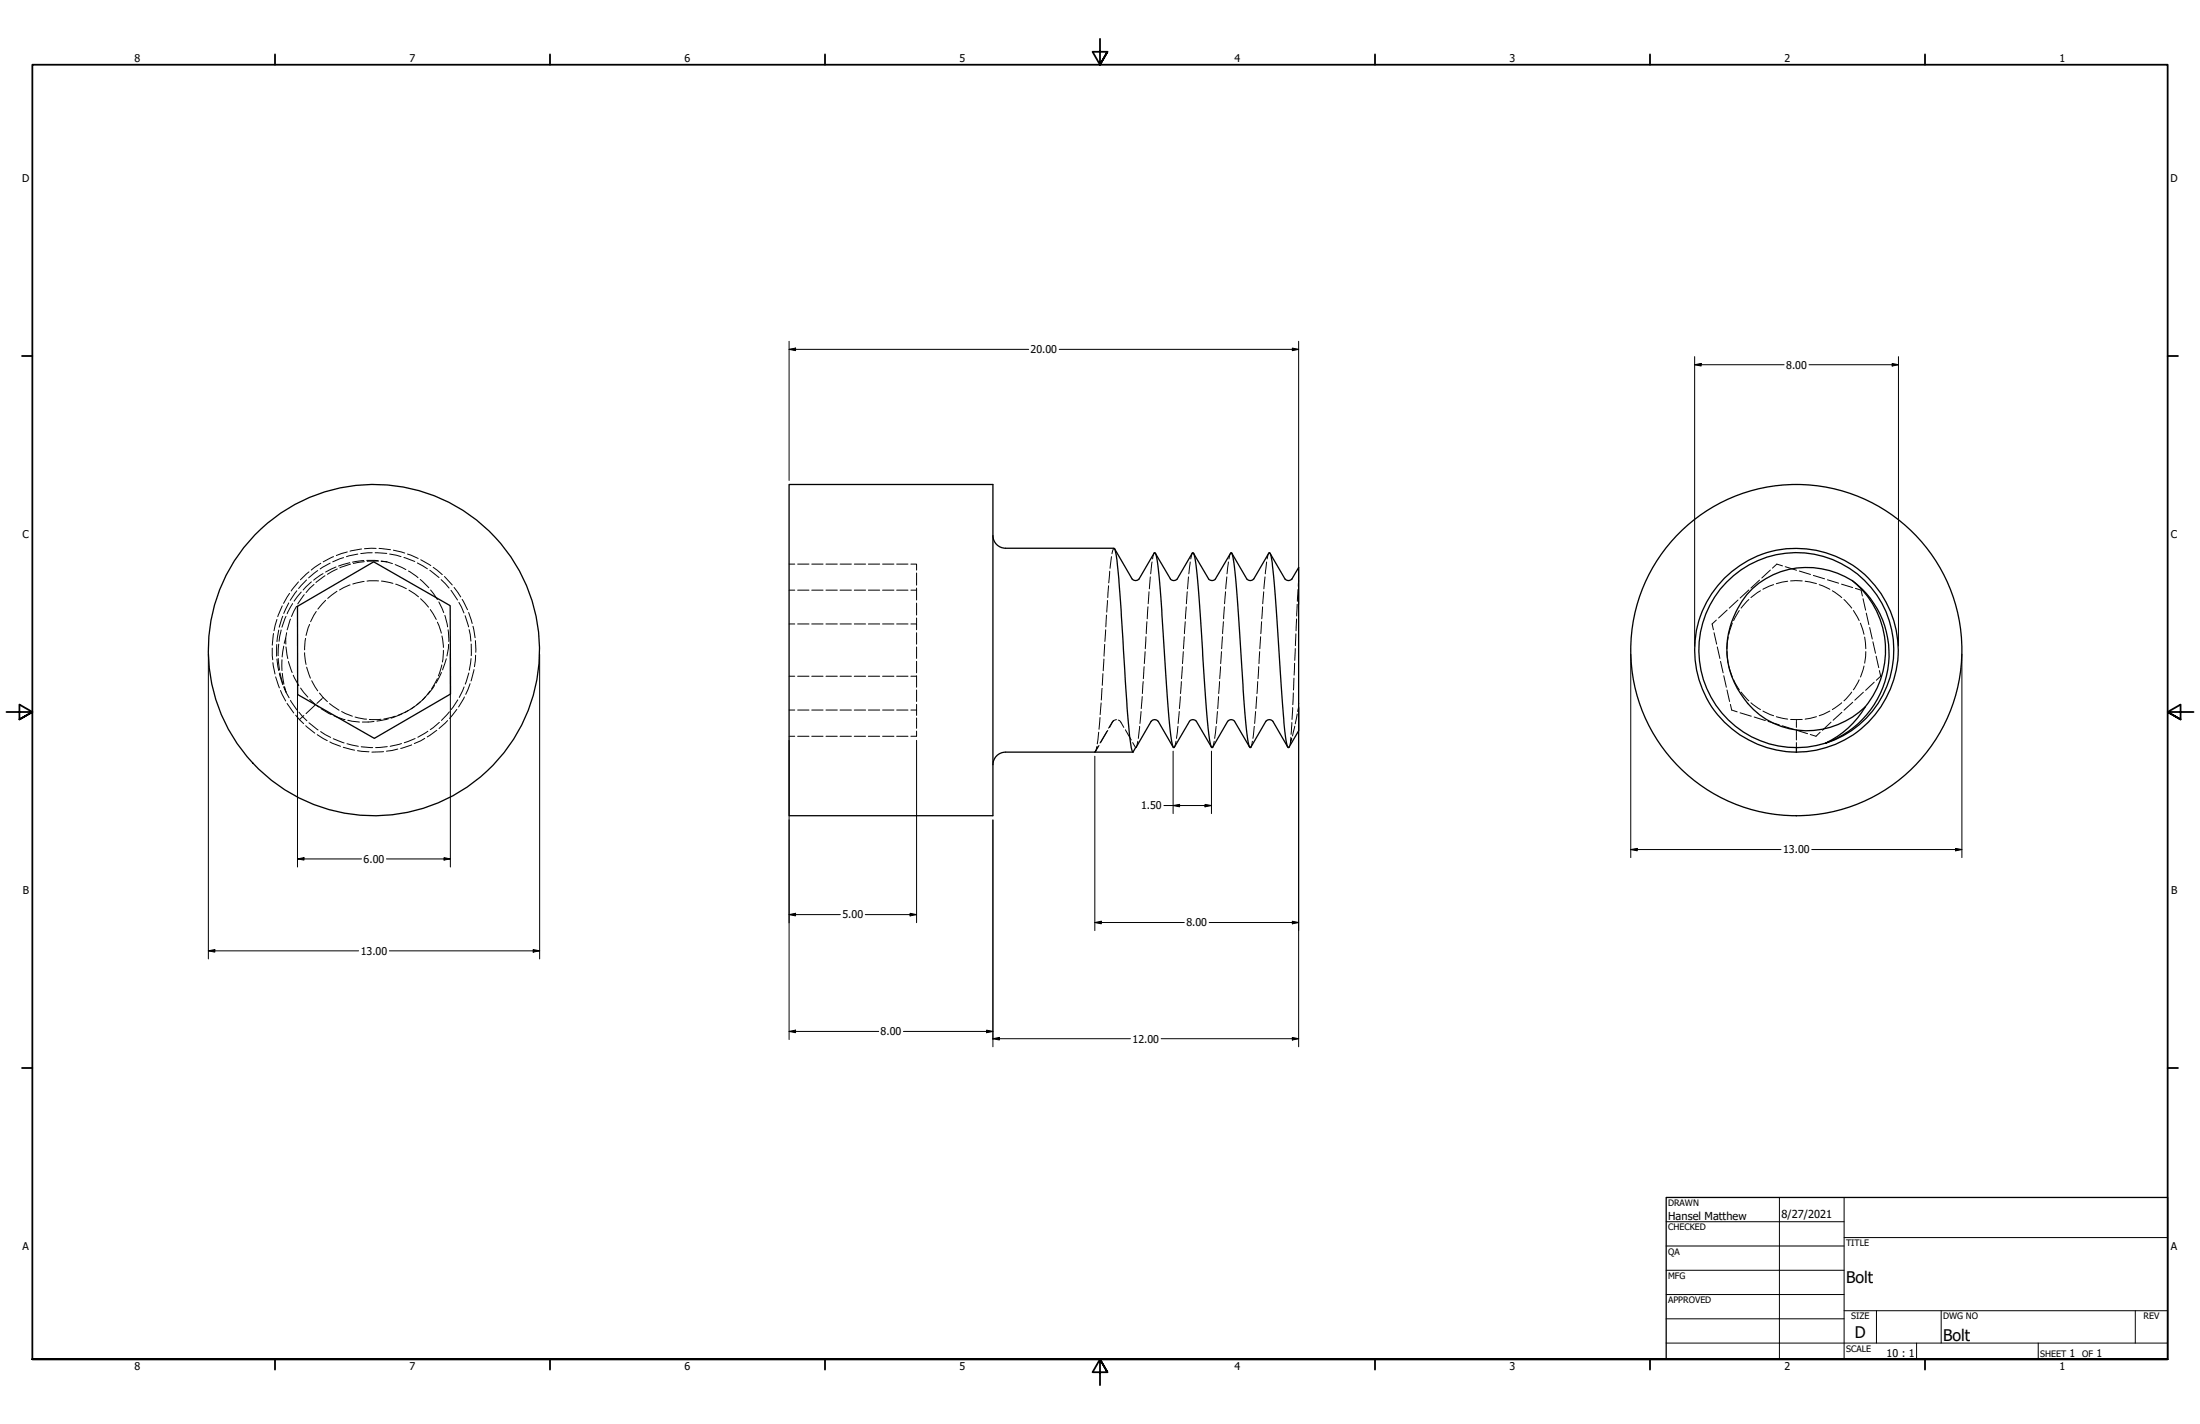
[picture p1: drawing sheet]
<svg xmlns="http://www.w3.org/2000/svg" width="864mm" height="559mm" viewBox="0 0 864 559" stroke-linecap="round" stroke-linejoin="round" font-family="sans-serif">
<!-- layer: Hidden (ANSI) -->
<g fill="none" stroke="#000" stroke-width=".39">
<path d="M130.9 218.4l-4 2.1M134.9 218.8l-4.3 1.7M136.3 216.6l-4.3 1.4M140.5 217.4l-4.5 1M141.9 215.5l-4.5 .8M142.8 220l-4.4 .6M144 219.9l4.5 .1M146.1 216.9l-4.5 .3M147.3 216.9l4.5 .3M147.6 215.2l-4.5 .1M148.8 215.2l4.5 .5M153 217.4l4.4 1"/>
<path d="M154.4 215.9l4.5 1.1M158.6 218.8l4.2 1.5M160 217.4l4.1 1.7M165.2 219.6l3.9 2.3M436.3 218.4l-.6 4.6M437.3 215.2l-.8 2.1M453 217.1l-.6 2.2M468 217.1l-.6 2.2M483 217.1l-.6 2.2M498 217.1l-.6 2.2M110.8 237.7l-1.8 4.3M113.3 236.6l-1.9 4.1"/>
<path d="M113.7 232.9l-2.4 3.9M114.9 236.9l-2.2 4M116.4 237.9l-2 4M116.5 231.8l-2.6 3.8M117.2 228.3l-2.9 3.6M118.2 232.3l-2.8 3.6M119.4 233.4l-2.5 3.6M120.3 227.6l-3.1 3.3M121.3 224.4l-3.4 3.1M122.2 228.3l-3.2 3.2M123.3 229.4l-3.2 3.1M124.1 240l-2.2 4"/>
<path d="M124.7 223.9l-3.5 2.9M125.9 221l-3.7 2.7M126.8 225.1l-3.7 2.5M127.6 225.9l-3.6 2.7M127.8 235.6l-3 3.4M129.6 221l-3.9 2.3M131.9 222.5l-4.1 2M132.3 232l-3.6 2.8M132.4 223.3l-3.9 2.1M137.3 220.8l-4.4 1.3M137.4 229.6l-4.1 1.9M137.6 221.4l-4.2 1.4"/>
<path d="M142.9 228.2l-4.4 1M143 220.4l-4.3 .7M148.5 220.2l-4.4 .1M148.6 228h-4.5M149.6 220.2l2.2 .3M149.7 220.3l2.1 .2M149.7 228l4.5 .9M151.8 220.5l2.3 .7M155.1 221.6l4.2 1.9M155.3 229.2l4.2 1.8M160.3 224.1l3.8 2.6M160.5 231.6l3.8 2.6"/>
<path d="M163.8 220.9l4 2.3M165 227.4l3.3 3.2M165.1 234.9l3.1 3.4M168.7 223.8l3.6 2.8M168.9 239.2l2.4 3.9M169 231.5l2.7 3.8M170.1 222.6l3.5 2.9M172.3 236.2l1.9 4.2M173.2 227.5l3.1 3.3M174.4 226.3l3.1 3.3M177 231.6l2.6 3.9M178.2 230.5l2.6 3.8"/>
<path d="M180.1 236.4l2 4.1M181.4 235.2l2.1 4.1M309.8 221.4h2.2M309.8 231.6h2.2M313.1 221.4h4.5M313.1 231.6h4.5M318.6 221.4h4.5M318.6 231.6h4.5M324.2 221.4h4.5M324.2 231.6h4.5M329.8 221.4h4.4M329.8 231.6h4.4"/>
<path d="M335.3 221.4h4.5M335.3 231.6h4.5M340.9 221.4h4.4M340.9 231.6h4.4M346.5 221.4h4.4M346.5 231.6h4.4M352 221.4h4.4M352 231.6h4.4M357.6 221.4h2.2v2.3M357.6 231.6h2.2M359.8 224.9v4.7M359.8 230.8v4.7"/>
<path d="M359.8 236.7v4.7M434.7 235.6l-.2 4.6M435.2 229.9l-.4 4.6M435.6 224.2l-.4 4.5M450.7 238.1l-.4 4.7M451 232.2l-.3 4.7M451.5 226.4l-.3 4.7M452.2 220.5l-.5 4.7M465.6 238.1l-.3 4.7M466.1 232.2l-.4 4.7M466.5 226.4l-.3 4.7M467.2 220.5l-.5 4.7"/>
<path d="M480.6 238.1l-.3 4.7M481.1 232.2l-.4 4.7M481.6 226.4l-.5 4.7M482.2 220.5l-.6 4.7M495.6 238.1l-.3 4.7M496.1 232.2l-.4 4.7M496.6 226.4l-.5 4.7M497.2 220.5l-.5 4.7M509.2 237.1l-.2 4.6M509.5 231.3l-.2 4.7M509.8 227.8l-.1 2.3M678 239.4l-3.4 3.1"/>
<path d="M682.2 235.5l-3.4 3.1M682.8 239.6l-2.3 3.9M686.5 235.3l-3 3.3M686.5 231.5l-3.4 3.2M690.7 227.6l-3.4 3.2M691.1 231.8l-3.8 2.7M694.9 223.7l-3.3 3.1M696.2 229.4l-4.2 1.9M699.7 222.1l-2.2-.7-1.7 1.5M700.8 222.4l4.4 1.4M701.7 228.1l-4.4 .9M702.9 228h4.6"/>
<path d="M706.3 224.1l4.4 1.3M708.6 228.1l4.4 .9M711.8 225.8l4.4 1.3M714.1 229.4l4.2 1.9M717.4 227.5l4.3 1.4M719.3 231.8l3.6 2.7M722.9 229.2l4.4 1.4M723.8 235.3l3.1 3.3M727.5 239.6l2.3 3.9M728.3 230.9l2.3 .7 .5 2.3M731.3 234.9l1 4.6M106.9 254.3l.2 4.6"/>
<path d="M107.4 248.6l-.5 4.6M108.6 252.9v4.6M108.7 258.6l.7 4.5M108.7 243.1l-1.1 4.4M109.2 258.4l.5 4.5M109.4 247.3l-.7 4.5M109.4 252.8l-.2 4.5M110.4 247.2l-.9 4.5M110.7 258.9v4.2M111 241.8l-1.4 4.3M111.4 253.6l-.7 4.2M112.1 250.4l.1 2.3"/>
<path d="M112.1 250.4l-.5 2.1M112.3 253.9l.7 4.5M112.3 241.9l-1.6 4.2M112.5 248.3l-.4 2.1M113.2 259.6l1.5 4.3M114 243l-1.3 4.1M119.6 256.2l.5 4.5M120 250.5l-.4 4.5M121.5 245l-1.4 4.4M171.7 244.2l1.5 4.3M173.5 249.6l.6 4.5M174.1 255.2l-.4 4.6"/>
<path d="M174.6 241.5l1.1 4.5M175.2 258.5l-1.5 4.4M175.9 247.1l.2 4.6M176.1 252.9l-.6 4.5M182.6 241.6l1.4 4.4M184 240.3l1.4 4.4M184.1 247.1l.7 4.5M184.9 258.4l-.7 4.6M185 252.7v4.6M185.7 245.7l.8 4.6M186.6 251.4l.2 4.6M186.7 257.1l-.5 4.5"/>
<path d="M309.8 244.9h2.2M313.1 244.9h4.5M318.6 244.9h4.5M324.2 244.9h4.5M329.8 244.9h4.4M335.3 244.9h4.5M340.9 244.9h4.4M346.5 244.9h4.4M352 244.9h4.4M357.6 244.9h2.2v2.2M359.8 242.5v2.4M359.8 248.3v4.5"/>
<path d="M359.8 253.9v4.5M359.8 259.5v4.5M433.3 258.6l-.2 4.6M433.6 252.9l-.2 4.6M434 247.1l-.3 4.6M434.3 241.4l-.2 4.6M449.5 255.7l-.3 4.7M449.8 249.9l-.2 4.7M450.2 244l-.2 4.7M464.5 255.7l-.3 4.7M464.9 249.9l-.3 4.7M465.3 244l-.4 4.7"/>
<path d="M479.5 255.7l-.3 4.7M479.9 249.9l-.3 4.7M480.3 244l-.4 4.7M494.5 255.7l-.3 4.7M494.9 249.9l-.4 4.7M495.2 244l-.3 4.7M508.4 254.5l-.1 4.6M508.7 248.7l-.2 4.7M509 242.9l-.2 4.6M672.8 248.3l1.1 4.5M673.7 243.3l-1.6 1.6 .5 2.2M674.1 253.9l1 4.5"/>
<path d="M675.4 259.5l1 4.5M677.9 255.7l.5 4.5M678.4 250l-.5 4.6M680 244.5l-1.4 4.4M730.3 244.5l1.4 4.4M732 250l.4 4.6M732.4 255.7l-.4 4.5M732.6 240.6l1 4.5M733.9 246.3l1 4.5M735.2 251.8l1 4.5M736.5 257.5l1 4.5M107.1 260l.8 4.5"/>
<path d="M108.2 265.6l1.5 4.3M109.7 264.3l1.3 4.4M109.9 264l1.2 4.4M110.1 271l2 4.1M110.8 264.2l.6 4.3M111.4 269.7l2.1 4.1M111.4 269.4l.9 2.2-.6-2.1M112.7 276l2.6 3.8M114 274.8l2.6 3.8M115.1 265l2.2 4M117.3 279.5l3.2 3.3M118 270l2.8 3.6"/>
<path d="M120.4 261.8l1.5 4.3M121.6 274.4l3.5 3M122.4 267.1l2.3 4M123.6 276.8l-3.5 3.2M125.4 272l1.5 1.7M126 278.1l4 2.3M126.4 274.2l-2 1.8M126.9 273.7l-.3 .2M126.9 273.7l1.6 1.6M129.3 276.1l3.8 2.6M134.1 279.2l4.2 1.9M160.3 278.8l-4.1 1.9"/>
<path d="M162.8 277.2l-3.9 2.5M165 275.5l-3.6 2.7M167 273.4l-3.4 3.1M168.8 271.2l-3 3.5M170.6 269l-2.8 3.6M171.7 266.3l-2.3 4M173.3 263.9l-2.1 4.1M173.4 260.9l-1.3 4.3M176.4 279.3l-3.1 3.4M179.3 278.4l-2.8 3.5M179.7 274.6l-2.6 3.8M182.2 269.6l-1.9 4.1"/>
<path d="M182.3 273.5l-2.3 3.9M184 264.1l-1.4 4.4M184.5 268.3l-1.7 4.2M186.1 262.8l-1.2 4.4M309.8 278.6h2.2M309.8 265.4h2.2M313.1 278.6h4.5M313.1 265.4h4.5M318.6 278.6h4.5M318.6 265.4h4.5M324.2 278.6h4.5M324.2 265.4h4.5"/>
<path d="M329.8 278.6h4.4M329.8 265.4h4.4M335.3 278.6h4.5M335.3 265.4h4.5M340.9 278.6h4.4M340.9 265.4h4.4M346.5 278.6h4.4M346.5 265.4h4.4M352 278.6h4.4M352 265.4h4.4M357.6 278.6h2.2v2.1M357.6 265.4h2.2"/>
<path d="M359.8 265.2v4.5M359.8 270.8v4.5M359.8 276.4v2.2M432.2 275.8l-.3 4.6M432.6 270.1l-.3 4.6M432.9 264.4l-.2 4.5M447.9 279.2l-.4 4.7M448.4 273.4l-.4 4.7M448.8 267.5l-.4 4.7M449.1 261.6l-.3 4.7M462.9 279.2l-.4 4.7M463.4 273.4l-.4 4.7"/>
<path d="M463.7 267.5l-.3 4.7M464.1 261.6l-.3 4.7M477.9 279.2l-.4 4.7M478.3 273.4l-.3 4.7M478.7 267.5l-.3 4.7M479.1 261.6l-.3 4.7M492.9 279.2l-.4 4.7M493.3 273.4l-.3 4.7M493.7 267.5l-.3 4.7M494.1 261.6l-.3 4.7M507.4 277.7l-.2 4.6M507.7 271.9l-.2 4.6"/>
<path d="M507.9 266.1l-.2 4.7M508.2 260.3l-.2 4.6M509.8 277.3l-.4 1.9M676.7 265.2l1 4.5M677.9 270.8l1 4.5M678.6 261.4l1.4 4.3M679.3 276.4l.5 2.2 2.1 .7M680.5 266.8l2.3 3.9M683.1 279.7l4.4 1.4M683.5 271.6l3 3.4M687.3 275.8l3.8 2.6M692 279l4.2 1.9"/>
<path d="M718.3 279l-4.2 1.9M722.9 275.8l-3.6 2.6M723 279.5l-3.4 3.1M726.9 271.6l-3.1 3.4M727.3 275.6l-3.5 3.1M729.8 266.8l-2.3 3.9M731.5 271.7l-3.4 3.1M731.7 261.4l-1.4 4.3M735.7 267.7l-3.4 3.2M737.7 263.1l.6 2.3-1.8 1.6M116.1 280.7l1.4 1.7M117.5 282.4l1.7 1.6"/>
<path d="M119.3 280.8l-1.8 1.6M120 284.8l3.6 2.9M121.3 283.7l3.5 2.7M124.5 288.3l4 2.3M125.9 287.1l3.9 2.3M129.5 291.1l4.2 1.8M130.8 289.9l4.3 1.6M131.1 280.9l4.3 1.5M134.7 293.2l4.5 1.2M136.2 291.8l4.5 1.1M136.5 282.6l4.6 .7M139.4 281.4l4.5 .8"/>
<path d="M140.3 294.6l4.5 .4M141.8 293.1l4.5 .3M146.8 283.1l-4.6 .2M149.5 282.3h-4.5M150.6 295l-4.6 .1M152 293l-4.6 .4M152.5 282.1l-4.5 .9M155.1 281.1l-4.4 1M156.1 293.9l-4.4 .9M157.6 291.8l-4.4 1.1M157.8 280.2l-4.3 1.6M161.6 292.3l-4.3 1.4"/>
<path d="M162.9 289.8l-4.2 1.7M166.8 289.8l-4.2 2M168 287l-4 2.3M171.4 286.6l-3.7 2.6M172.5 283.5l-3.6 2.8M175.7 282.8l-3.4 3.1M309.8 288.9h2.2M313.1 288.9h4.5M318.6 288.9h4.5M324.2 288.9h4.5M329.8 288.9h4.4M335.3 288.9h4.5"/>
<path d="M340.9 288.9h4.4M346.5 288.9h4.4M352 288.9h4.4M359.8 281.7v4.1M359.8 286.9v2h-2.2M431.1 292.8l-1.3 2.3 .5-.7 .2-1.4M431.3 287.3l-.6 4.6M431.4 292.5l-1.4 2.4M431.8 281.6l-.4 4.6M434.5 287l-2.7 4.6M434.8 286.6l-2.7 4.8M437.3 282.8l-1.8 2.7"/>
<path d="M437.6 282.6l-1 .8-1.4 2.4M438.3 282.4l-.5 .1M439 282.6l1 .8 1.1 2M441.8 286.4l2.3 4M444.6 291.4l1.2 2M446.7 290.9l-.7 2.3M447.4 285.1l-.6 4.7M461.6 290.9l-.6 2.3M462.4 285.1l-.6 4.7M476.6 290.9l-.5 2.3M477.4 285.1l-.6 4.7M491.6 290.9l-.6 2.3"/>
<path d="M492.4 285.1l-.6 4.7M506.2 292.7l-.2 .5M506.5 291.6l-.2 .6M506.7 289.3l-.2 2.3 .5-1.8M507.1 283.5l-.3 4.7M508.3 285l-.9 3.8M509.2 280.2l-.8 3.8M688.6 281.4l4.4 1.4M694.1 283.1l4.4 1.4M697.3 281.2l4.4 1M699.6 284.8l4.4 1.4M702.9 282.3h4.6"/>
<path d="M705.1 286.5l4.4 1.4M705.2 283.1v2.3M705.2 282.4v.4M705.2 286.4v4M705.2 291.4v2M713 281.2l-4.4 1M714.5 287.3l-1.6 1.6-2.3-.7M718.8 283.4l-3.4 3.2"/>
</g>
<!-- layer: Visible (ANSI) -->
<g fill="none" stroke="#000" stroke-width=".51">
<path d="M309.8 190.1h80v130h-80zM389.8 210.2a5 5 0 0 0 4.9 4.9M394.8 215.1h42.5M437.3 215.2a13.2 13.2 0 0 1 1.4 6.7l1.9 25.4a673.9 673.9 0 0 0 3.5 46.1l.7 1.7M437.5 215.3l6.9 11.8a1.75 1.75 0 0 0 2.8 0l6.1-10.2a14.9 14.9 0 0 1 1.5 7.3l1.3 15.3 2.2 34.8a89.5 89.5 0 0 0 2.3 19.1l.4-.2 5.9-10.1a1.68 1.68 0 0 1 2.7 0l6 10.1M453.5 217.1l5.9 10a1.68 1.68 0 0 0 2.8 0l6-10.2a14.9 14.9 0 0 1 1.6 7.3l1.2 15.3 2.3 34.8a92.2 92.2 0 0 0 2.3 18.9h.5l5.8-10.1a1.68 1.68 0 0 1 2.7 0l5.9 10.1M468.5 217.1l5.9 10a1.68 1.68 0 0 0 2.7 0l5.9-10 .4-.2a73.3 73.3 0 0 1 2.2 17.4l2.7 40a92.2 92.2 0 0 0 2.2 18.9h.5l5.9-10.1a1.75 1.75 0 0 1 2.8 0l5.8 10.1M483.6 217.1l5.8 10a1.75 1.75 0 0 0 2.8 0l6.1-10.2a8.4 8.4 0 0 1 1.2 5l1.3 14.1 2.4 36.5a105.1 105.1 0 0 0 2.3 20.7h.5l3.8-6.4v-64.1l-2.6 4.4a1.75 1.75 0 0 1-2.8 0l-5.9-10M116.8 237.9l29.9-17.4 30 17.2 .1 34.7-29.9 17.4-30.1-17.3zM677.8 228.4a38.3 38.3 0 0 1 59.9 6.7 38.3 38.3 0 0 1-21 56.5 36.6 36.6 0 0 0 10.4-63.8 31.7 31.7 0 0 0-43.3 8.1 32.3 32.3 0 0 0 4.5 42.5 31.6 31.6 0 0 0 44-1.1 36.2 36.2 0 0 1-15.6 14.3 38.2 38.2 0 0 1-44.1-16.4 38.2 38.2 0 0 1 5.2-46.8zM727 227.8a35 35 0 0 1 5.2 49.5M394.7 295.1a5 5 0 0 0-4.9 5"/>
<path d="M394.8 295.1h50M460.5 293.2l-5.8-10.1a1.75 1.75 0 0 0-2.8 0l-7.1 12M705.2 293.4v1.7"/>
<circle cx="146.8" cy="255.1" r="65"/>
<circle cx="705.1" cy="255.2" r="40"/>
<circle cx="705.1" cy="255.1" r="65"/>
</g>
<!-- layer: Border (ANSI) -->
<g fill="none" stroke="#000" stroke-width=".7">
<path d="M431.8 15.2v10.2l-2.9-5.1h5.8l-2.9 5.1 2.9-5.1M107.9 21.3v4.1M215.9 21.3v4.1M323.8 21.3v4.1M539.8 21.3v4.1M647.7 21.3v4.1M755.6 21.3v4.1M8.6 139.7h4.1M850.9 139.7h4.1M2.5 279.4h10.2l-5.1-2.9v5.8l5.1-2.9-5.1 2.9M861.1 279.4h-10.2l5.1-2.9v5.8l-5.1-2.9 5.1 2.9M8.6 419.1h4.1"/>
<path d="M850.9 419.1h4.1M12.7 533.4v-508h838.2v508h-838.2h838.2M107.9 533.4v4.1M215.9 533.4v4.1M323.8 533.4v4.1M434.7 538.5l-2.9-5.1 2.9 5.1h-5.8l2.9-5.1v10.2M539.8 533.4v4.1M647.7 533.4v4.1M755.6 533.4v4.1"/>
</g>
<!-- layer: Title (ANSI) -->
<g fill="none" stroke="#000" stroke-width=".39">
<path d="M654 479.4h69.9M698.5 469.9v63.5M723.9 469.9v63.5M654 488.9h69.9M654 498.5h69.9M723.9 485.6h127M654 508h69.9M654 517.5h69.9M723.9 514.3h127M736.6 514.3v12.7M762 514.3v12.7M838.2 514.3v12.7"/>
<path d="M654 527h196.9M752.3 527v6.4M800.1 527v6.4"/>
</g>
<path d="M654 469.9h196.9v63.5h-196.9z" fill="none" stroke="#000" stroke-width=".51"/>
<!-- layer: Dimension (ANSI) -->
<g fill="none" stroke="#000" stroke-width=".39">
<path d="M309.8 137.1l2.5-.5v1zM309.8 133.9v54.6M309.8 137.1h94M415.8 137.1h94M507.3 136.6l2.5 .5-2.5 .5zM509.8 133.9v103.2M665.2 140v113.6M745.2 140v113.6M665.2 143.1l2.6-.5v1zM665.2 143.1h35.1M710.1 143.1h35.1M742.8 142.6l2.4 .5-2.4 .5z"/>
<path d="M81.8 256.7v119.6M116.8 256.9v83.3M176.8 256.6v83.6M211.8 256.7v119.6M640.1 256.7v79.8M770.1 256.7v79.8M509.8 277.6v133.2M309.8 290.5v117.4M359.8 290.5v71.6M429.8 296.7v68.5M460.5 294.8v24.5M475.6 294.8v24.5"/>
<path d="M456.9 316.1h18.7M460.5 316.1l2.5-.4v.9zM473 315.7l2.6 .4-2.6 .5zM116.8 337.1l2.5-.6v1zM116.8 337.1h25.1M151.7 337.1h25.1M174.3 336.5l2.5 .6-2.5 .4zM389.8 321.8v89M640.1 333.4l2.6-.5v1zM640.1 333.4h59M711.2 333.4h58.9M767.7 332.9l2.4 .5-2.4 .5z"/>
<path d="M309.8 358.9l2.5-.5v1zM309.8 358.9h20.1M339.7 358.9h20.1M357.3 358.4l2.5 .5-2.5 .5zM81.8 373.1l2.5-.5v1zM81.8 373.1h59M152.8 373.1h59M209.3 372.6l2.5 .5-2.5 .5zM429.8 362l2.5-.5v1zM429.8 362h35.1M474.7 362h35.1M507.3 361.5l2.5 .5-2.5 .5z"/>
<path d="M309.8 404.7l2.5-.5v1.1zM309.8 404.7h35.1M354.6 404.7h35.2M387.3 404.2l2.5 .5-2.5 .6zM389.8 407.6l2.5-.5v1zM389.8 407.6h53.9M455.8 407.6h54M507.3 407.1l2.5 .5-2.5 .5z"/>
</g>
<g fill="#000">
<path d="M309.8 137.1l2.5-.5v1z" fill-rule="evenodd"/>
<path d="M507.3 136.6l2.5 .5-2.5 .5z" fill-rule="evenodd"/>
<path d="M665.2 143.1l2.6-.5v1z" fill-rule="evenodd"/>
<path d="M742.8 142.6l2.4 .5-2.4 .5z" fill-rule="evenodd"/>
<path d="M460.5 316.1l2.5-.4v.9z" fill-rule="evenodd"/>
<path d="M473 315.7l2.6 .4-2.6 .5z" fill-rule="evenodd"/>
<path d="M116.8 337.1l2.5-.6v1z" fill-rule="evenodd"/>
<path d="M174.3 336.5l2.5 .6-2.5 .4z" fill-rule="evenodd"/>
<path d="M640.1 333.4l2.6-.5v1z" fill-rule="evenodd"/>
<path d="M767.7 332.9l2.4 .5-2.4 .5z" fill-rule="evenodd"/>
<path d="M309.8 358.9l2.5-.5v1z" fill-rule="evenodd"/>
<path d="M357.3 358.4l2.5 .5-2.5 .5z" fill-rule="evenodd"/>
<path d="M81.8 373.1l2.5-.5v1z" fill-rule="evenodd"/>
<path d="M209.3 372.6l2.5 .5-2.5 .5z" fill-rule="evenodd"/>
<path d="M429.8 362l2.5-.5v1z" fill-rule="evenodd"/>
<path d="M507.3 361.5l2.5 .5-2.5 .5z" fill-rule="evenodd"/>
<path d="M309.8 404.7l2.5-.5v1.1z" fill-rule="evenodd"/>
<path d="M387.3 404.2l2.5 .5-2.5 .6z" fill-rule="evenodd"/>
<path d="M389.8 407.6l2.5-.5v1z" fill-rule="evenodd"/>
<path d="M507.3 407.1l2.5 .5-2.5 .5z" fill-rule="evenodd"/>
</g>
<g font-size="6.3">
<text x="724.7" y="503.4">Bolt</text>
<text x="728.1" y="524.9">D</text>
<text x="762.8" y="526.2">Bolt</text>
</g>
<g font-size="4.3">
<text x="654.8" y="478.6">Hansel Matthew</text>
<text x="699.3" y="478">8/27/2021</text>
</g>
<g font-size="4.2">
<text x="52.8" y="24.4">8</text>
<text x="160.8" y="24.4">7</text>
<text x="268.7" y="24.4">6</text>
<text x="376.7" y="24.4">5</text>
<text x="484.6" y="24.4">4</text>
<text x="592.6" y="24.4">3</text>
<text x="700.5" y="24.4">2</text>
<text x="808.5" y="24.4">1</text>
<text x="8.8" y="71.4">D</text>
<text x="852" y="71.4">D</text>
<text x="404.6" y="138.6">20.00</text>
<text x="701.2" y="144.7">8.00</text>
<text x="8.9" y="211.1">C</text>
<text x="852.2" y="211.1">C</text>
<text x="447.9" y="317.6">1.50</text>
<text x="700" y="334.9">13.00</text>
<text x="142.7" y="338.5">6.00</text>
<text x="9" y="350.8">B</text>
<text x="852.2" y="350.8">B</text>
<text x="330.7" y="360.4">5.00</text>
<text x="465.7" y="363.5">8.00</text>
<text x="141.6" y="374.6">13.00</text>
<text x="345.7" y="406.3">8.00</text>
<text x="444.6" y="409.1">12.00</text>
<text x="8.9" y="490.5">A</text>
<text x="852.2" y="490.5">A</text>
<text x="740.6" y="532.6">10 : 1</text>
<text x="812.4" y="532.6">1</text>
<text x="823" y="532.6">1</text>
<text x="52.8" y="537.5">8</text>
<text x="160.8" y="537.5">7</text>
<text x="268.7" y="537.5">6</text>
<text x="376.7" y="537.5">5</text>
<text x="484.6" y="537.5">4</text>
<text x="592.6" y="537.5">3</text>
<text x="700.5" y="537.5">2</text>
<text x="808.5" y="537.5">1</text>
</g>
<g font-size="3.5">
<text x="654.8" y="473.2">DRAWN</text>
<text x="654.8" y="482.8">CHECKED</text>
<text x="724.7" y="488.9">TITLE</text>
<text x="654.8" y="492.3">QA</text>
<text x="654.8" y="501.8">MFG</text>
<text x="654.8" y="511.4">APPROVED</text>
<text x="726.7" y="517.7">SIZE</text>
<text x="762.8" y="517.7">DWG NO</text>
<text x="841.4" y="517.7">REV</text>
<text x="724.7" y="530.4">SCALE</text>
<text x="800.9" y="532.6">SHEET</text>
<text x="817.4" y="532.6">OF</text>
</g>
</svg>
